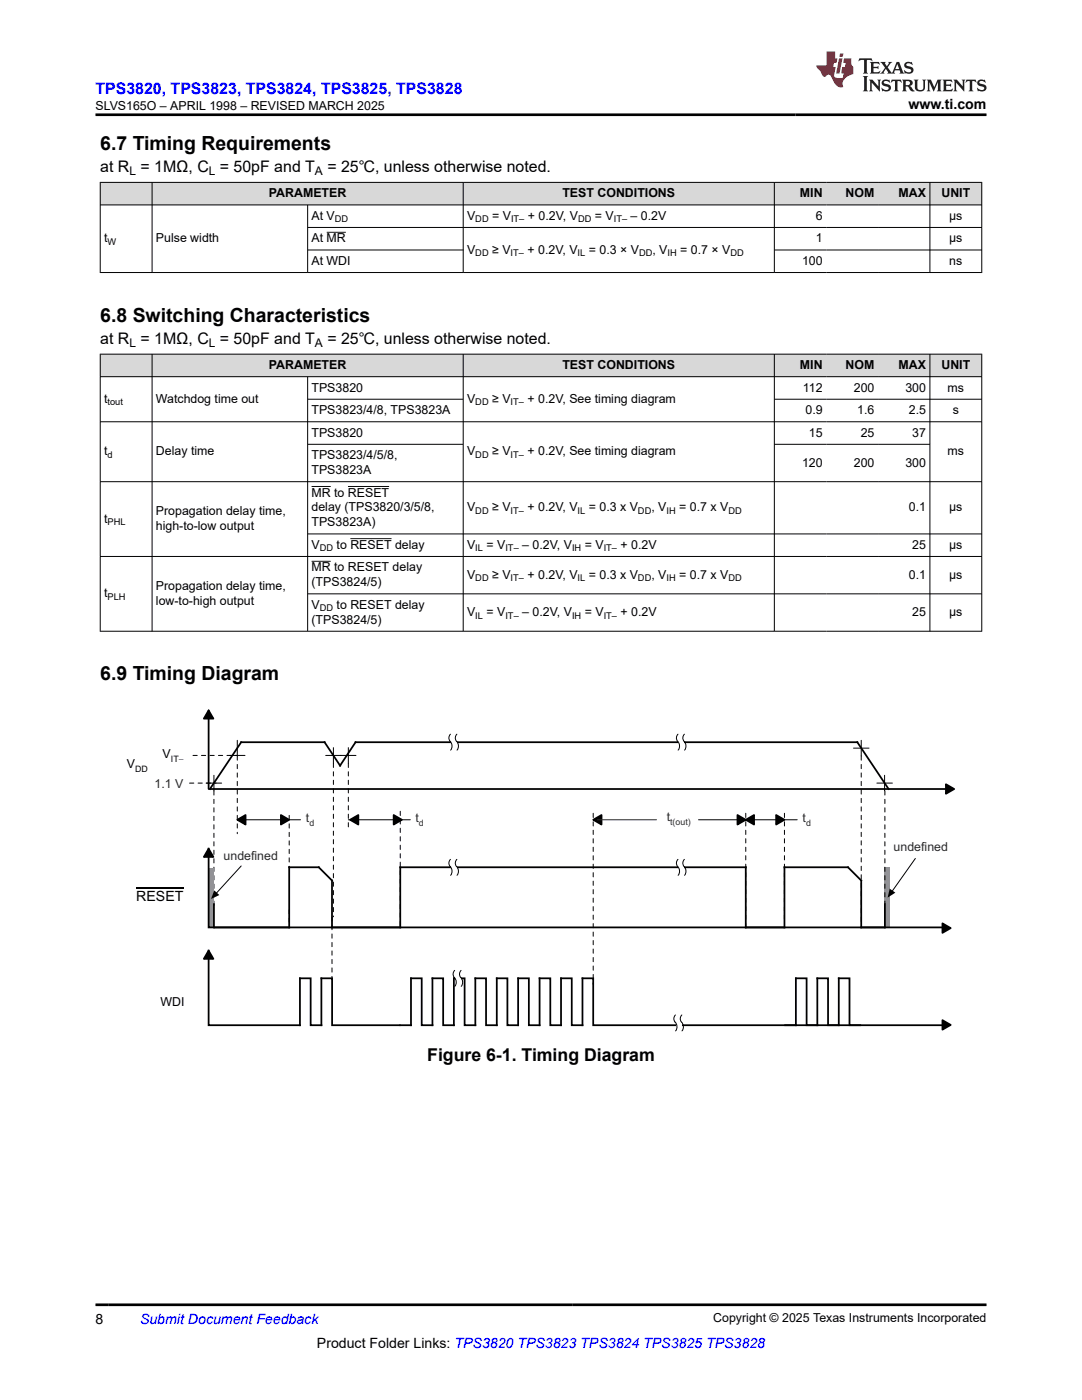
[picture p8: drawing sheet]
<svg xmlns="http://www.w3.org/2000/svg" width="216mm" height="279mm" viewBox="0 0 216 279" stroke-linecap="round" stroke-linejoin="round" font-family="sans-serif">
<g fill="#d8d8d8">
<path d="M20 36.4h175.9v4.5h-175.9z" fill-rule="evenodd"/>
<path d="M20.1 36.5h10.2v4.3h-10.2z" fill-rule="evenodd"/>
<path d="M30.4 36.5h62v4.3h-62z" fill-rule="evenodd"/>
<path d="M92.5 36.5h61.9v4.3h-61.9z" fill-rule="evenodd"/>
<path d="M154.6 36.5h10.3v4.3h-10.3z" fill-rule="evenodd"/>
<path d="M164.9 36.5h10.3v4.3h-10.3z" fill-rule="evenodd"/>
<path d="M175.2 36.5h10.3v4.3h-10.3z" fill-rule="evenodd"/>
<path d="M185.6 36.5h10.2v4.3h-10.2z" fill-rule="evenodd"/>
</g>
<g fill="none" stroke="#000" stroke-width=".2">
<path d="M19.9 36.4h176.1M20 36.3v18.2M30.3 36.3v18.2M92.4 36.3v18.2M154.5 36.3v18.2M185.6 36.3v18.2M195.9 36.3v18.2M19.9 40.9h176.1M19.9 54.4h176.1M61.4 40.9v13.6M61.4 45.4h134.6M61.4 49.9h31.1"/>
<path d="M65.2 46.3h3.8M154.5 49.9h41.5"/>
</g>
<g fill="#d8d8d8">
<path d="M20 70.7h175.9v4.5h-175.9z" fill-rule="evenodd"/>
<path d="M20.1 70.7h10.2v4.4h-10.2z" fill-rule="evenodd"/>
<path d="M30.4 70.7h62v4.4h-62z" fill-rule="evenodd"/>
<path d="M92.5 70.7h61.9v4.4h-61.9z" fill-rule="evenodd"/>
<path d="M154.6 70.7h10.3v4.4h-10.3z" fill-rule="evenodd"/>
<path d="M164.9 70.7h10.3v4.4h-10.3z" fill-rule="evenodd"/>
<path d="M175.2 70.7h10.3v4.4h-10.3z" fill-rule="evenodd"/>
<path d="M185.6 70.7h10.2v4.4h-10.2z" fill-rule="evenodd"/>
</g>
<g fill="none" stroke="#000" stroke-width=".2">
<path d="M19.9 70.7h176.1M19.9 75.2h176.1M20 70.6v55.4M30.3 70.6v55.4M61.4 75.2v50.8M61.4 79.7h31.1M92.4 70.6v55.4M154.5 70.6v55.4M154.5 79.7h41.5M185.6 70.6v55.4M195.9 70.6v55.4M19.9 84.2h176.1"/>
<path d="M19.9 96.1h176.1M61.4 88.7h31.1M62.2 97.1h3.8M69.4 97.1h8.3M154.5 88.7h31.1M61.4 106.6h134.6M61.4 118.5h134.6M62.2 112h3.8M69.9 107.5h8.2M196 111.1h-176.1M19.9 126h176.1"/>
</g>
<path d="M42.7 157.8v23.2" fill="none" stroke="#000" stroke-width=".2" stroke-dasharray=".8 .8"/>
<g fill="#919191">
<path d="M41.6 173.2h1.1v11.9h-1.1z"/>
<path d="M176.6 173.1h1v11.9h-1z"/>
</g>
<path d="M41.6 141.8v15.7M177.3 157.5l-6.2-9.4h-100.2l-3.1 4.7-3-4.7h-16.7l-6.2 9.4h147.2M41.6 169.4v15.7h16.1v-12h5.9l2.6 2.6v9.4M41.6 189.7v14.9h18.2v-9.4h2.2v9.4h2.1v-9.4h2.2v9.4h13.4M42.7 180.4v4.7h145.7M79.9 185.1v-12h68.9v12M116.2 195.2v9.4h-2.1v-9.4h-2.2v9.4h-2.1v-9.4h-2.1v9.4h-2.2v-9.4h-2.1v9.4h-2.2v-9.4h-2.1v9.4h-2.1v-9.4h-2.2v9.4h-2.1v-9.4h-2.1v9.4h-2.2v-9.4h-2.1v9.4h-2.2v-9.4h-2.1v9.4h-2.1M156.5 185.1v-12h12.7l2.6 2.6v9.4M176.6 180.4v4.7M156.7 204.6h2.1v-9.4h2.1v9.4h2.2v-9.4h2.1v9.4h2.2v-9.4h2.1v9.4h2.1" fill="none" stroke="#000" stroke-width=".35"/>
<g fill="none" stroke="#000" stroke-width=".2">
<path d="M41.1 156.3h3.1M42.7 154.7v3.1M45.8 150.8h3.1M47.3 147.7v3.2M65 150.8h6M66.5 149.2v3.1M69.5 149.2v3.1M170.3 149.3h3.1M171.8 147.7v3.2M175 156.3h3.1M176.5 154.7v3.1M47.3 163.6h12.7"/>
<path d="M48.1 172.8l-5.3 5.9M69.5 163.6h12.4M139.4 163.6h19.7M182.6 171.3l-4.9 7.1"/>
</g>
<g fill="none" stroke="#000" stroke-width=".2" stroke-dasharray=".8 .8">
<path d="M37.8 156.3h5.3M38.5 150.8h8.8M47.3 150.9v15.5M66.5 152.3v30.7M69.5 152.3v13.4M171.8 150.9v33.6M176.6 157.8v22.5M57.7 162.7v10.4M79.9 161.9v23M118.4 162.3v34.2M148.8 162.3v23M156.5 162.3v21.2"/>
<path d="M57.7 181.5v3.3M66.2 183v12.2"/>
</g>
<g fill="#000">
<path d="M41.6 141.8l1 1.6h-1.9zM188.7 156.5l1.7 1-1.7 .9zM41.6 169.4l1 1.6h-1.9zM42.7 177.7l1.1 .9-1.7 .8zM47.3 163.6l1.7-1v2zM56 162.6l1.7 1-1.7 1zM69.8 163.6l1.7-1v2zM78.5 162.6l1.7 1-1.7 1zM118.4 163.6l1.6-1v2zM147.1 162.6l1.7 1-1.7 1zM148.8 163.6l1.7-1v2zM154.9 162.6l1.6 1-1.6 1z"/>
<path d="M177.5 177.4l1.2 .8-1.6 .9zM41.6 189.7l1 1.7h-1.9zM188 184.3l1.7 .9-1.7 1zM188 203.6l1.7 .9-1.7 1z"/>
</g>
<g fill="none" stroke="#000" stroke-width=".34">
<path d="M41.6 141.8l1 1.6h-1.9zM188.7 156.5l1.7 1-1.7 .9zM41.6 169.4l1 1.6h-1.9zM47.3 163.6l1.7-1v2zM56 162.6l1.7 1-1.7 1zM69.8 163.6l1.7-1v2zM78.5 162.6l1.7 1-1.7 1zM118.4 163.6l1.6-1v2zM147.1 162.6l1.7 1-1.7 1zM148.8 163.6l1.7-1v2zM154.9 162.6l1.6 1-1.6 1zM41.6 189.7l1 1.7h-1.9z"/>
<path d="M188 184.3l1.7 .9-1.7 1zM188 203.6l1.7 .9-1.7 1z"/>
</g>
<path d="M27.2 177.2h9.4" fill="none" stroke="#000" stroke-width=".28"/>
<path d="M90 147.6h1.1v1.4h-1.1z" fill="#fff"/>
<path d="M89.8 148l.4 .8-.1 .5-.2 .4M89.9 146.5l-.3 .4a1.01 1.01 0 0 0 .2 1.1M91.2 146.5l-.3 .7 .1 .5a1.44 1.44 0 0 1 .2 2" fill="none" stroke="#000" stroke-width=".2"/>
<path d="M135.4 147.6h1.1v1.4h-1.1z" fill="#fff"/>
<path d="M135.3 146.5l-.3 .7 .1 .5a1.44 1.44 0 0 1 .2 2M136.5 148l.4 .8-.1 .5-.2 .4M136.6 146.5l-.3 .4a1.01 1.01 0 0 0 .2 1.1" fill="none" stroke="#000" stroke-width=".2"/>
<path d="M135.4 172.5h1.1v1.5h-1.1z" fill="#fff"/>
<path d="M135.3 171.5l-.3 .6 .1 .6a1.45 1.45 0 0 1 .2 2M136.6 171.5l-.3 .6 .1 .6a1.45 1.45 0 0 1 .2 2" fill="none" stroke="#000" stroke-width=".2"/>
<path d="M90 172.5h1.1v1.5h-1.1z" fill="#fff"/>
<path d="M89.8 172.9l.4 .9-.1 .5-.2 .4M89.9 171.5l-.3 .6 .2 .8M91.2 171.5l-.3 .6 .1 .6a1.45 1.45 0 0 1 .2 2" fill="none" stroke="#000" stroke-width=".2"/>
<path d="M90.9 194.7h1v1.5h-1z" fill="#fff"/>
<path d="M90.7 193.7l-.3 .6 .1 .6a1.45 1.45 0 0 1 .2 1.9M92 193.7l-.3 .6 .1 .6a1.45 1.45 0 0 1 .2 1.9" fill="none" stroke="#000" stroke-width=".2"/>
<path d="M119.2 163.6h11.8" fill="none" stroke="#2b292a" stroke-width=".2"/>
<path d="M116.2 195.2h2.2v9.4h70.5" fill="none" stroke="#000" stroke-width=".35"/>
<path d="M134.9 203.6h1.1v1.5h-1.1z" fill="#fff"/>
<path d="M134.8 202.6l-.3 .6 .1 .6a1.45 1.45 0 0 1 .2 1.9M136.1 202.6l-.4 .6 .1 .6a1.45 1.45 0 0 1 .3 1.9" fill="none" stroke="#000" stroke-width=".2"/>
<path d="M171.5 11.6l-.2 .6 .5-.2h.6v.1v2.2l-.2 .4h1l-.2-.4v-2.2v-.1h.5l.6 .2-.2-.6zM173.6 12.4l.2 .3v1.6l-.2 .4h1.9l.1-.6a1.08 1.08 0 0 1-1.3 .2v-.7h.6l.4 .2v-.7l-.4 .2h-.6v-.5l.2-.2a1 1 0 0 1 1 .3l-.1-.5zM175.7 12.4l.9 1.1-1 1.2h.9l-.2-.2 .5-.8 .4 .8-.2 .2h1.6l-.2-.2 .2-.5h.9l.1 .5-.1 .2h.9l-.2-.4-.8-1.9h-.5l-.9 2.1-.9-1.1 .9-1h-.8l.2 .2-.4 .6-.4-.6 .2-.2zM179 12.8l.4 1h-.7zM180.7 12.5a.65 .65 0 0 0-.2 .7 .65 .65 0 0 0 .6 .5l.6 .1 .1 .3a.79 .79 0 0 1-.7 .4 .79 .79 0 0 1-.7-.5l.1 .7 .2-.1a.93 .93 0 0 0 1.1 0 .93 .93 0 0 0 .4-.9 1.46 1.46 0 0 0-1.2-.6l-.1-.3a1.09 1.09 0 0 1 1.2 .2l-.2-.6-.1 .1-.5-.2zM172.2 15.2l.2 .4v2.2l-.2 .4h1l-.2-.4v-2.2l.2-.4zM173.4 15.9l.2 .4v1.5l-.2 .4h.8l-.3-.4 .1-1.3 1.6 1.8v-2l.2-.4h-.7l.1 .2 .1 1.1-1.2-1.3zM176.2 16a.65 .65 0 0 0-.2 .8 .65 .65 0 0 0 .6 .4l.6 .2 .1 .2a.79 .79 0 0 1-.7 .4 .79 .79 0 0 1-.7-.5l.1 .7 .2-.1a.93 .93 0 0 0 1.1 .1 .93 .93 0 0 0 .4-1 1.46 1.46 0 0 0-1.2-.5l-.1-.4a1.09 1.09 0 0 1 1.2 .2l-.1-.6-.2 .1-.5-.1zM177.9 15.9l-.1 .6a.63 .63 0 0 1 .8-.3v1.6l-.3 .4h1l-.2-.4v-1.6a.66 .66 0 0 1 .8 .3l-.1-.6zM180 15.9l.2 .4v1.5l-.2 .4h1l-.2-.2-.1-.7h.5l.1 .2a.79 .79 0 0 0 1.2 .6l-1-.9a.61 .61 0 0 0 .6-.6 .61 .61 0 0 0-.5-.7zM180.8 16.2h.1a.47 .47 0 0 1 .5 .1 .47 .47 0 0 1 .1 .5l-.1 .1-.7 .1zM182.3 15.9l.2 .2a2.27 2.27 0 0 0 .4 2 1.04 1.04 0 0 0 1.7-.7v-1.3l.2-.2h-.8l.2 .4v1.1a.6 .6 0 0 1-.6 .6 .6 .6 0 0 1-.6-.6v-1.1l.3-.4zM184.9 15.9l.2 .4v1.5l-.2 .4h.8l-.3-.4v-1.4l.9 1.9 .9-1.9v1.4l-.3 .4h1l-.2-.4v-1.5l.2-.4h-.8l-.7 1.5-.6-1.5zM188.1 15.9l.2 .4v1.5l-.2 .4h1.9l.1-.6a1.09 1.09 0 0 1-1.3 .2v-.7h.6l.4 .2v-.6l-.4 .2h-.6v-.6l.2-.1a1.01 1.01 0 0 1 1 .3l-.1-.6zM190.2 15.9l.3 .4v1.5l-.3 .4h.8l-.2-.4v-1.3l1.6 1.8v-2l.2-.4h-.7l.2 .2v1.1l-1.2-1.3zM192.8 15.9l-.1 .6a.63 .63 0 0 1 .8-.3v1.6l-.3 .4h1l-.2-.4v-1.6a.66 .66 0 0 1 .8 .3l-.1-.6zM195.2 16a.65 .65 0 0 0-.2 .8 .65 .65 0 0 0 .6 .4l.6 .2 .2 .2a.79 .79 0 0 1-.7 .4 .79 .79 0 0 1-.7-.5l.1 .7 .2-.1a.93 .93 0 0 0 1 .1 .93 .93 0 0 0 .5-1 1.46 1.46 0 0 0-1.3-.5v-.4a1.09 1.09 0 0 1 1.2 .2l-.2-.6-.2 .1-.5-.1z" fill="#231f20"/>
<path d="M164.9 10.3v2.7h-2l.1 .4 .8 1a.95 .95 0 0 0 1 .9 .59 .59 0 0 1 .5-.4 .59 .59 0 0 1 .5 .3l.4 .8a1.59 1.59 0 0 0 2.1 1.4 1.61 1.61 0 0 1 1-2.3l1-.3-.1-1.5a1.59 1.59 0 0 1-.3-1.7h-1.5l-.2 .9h.6l-.2 .9h-.5l-.2 .9v.3l.4 .1-.1 .9h-.7a.73 .73 0 0 1-1-.7l.3-1.5h-.5l.1-.9h.5l.2-.9h-.5v-1.3zM167.4 11.6l-.6 3.1h.7l.6-3.1zM167.6 10.7l-.1 .6h.7l.1-.6z" fill="#ed1c24"/>
<path d="M19 22.9h177.8M19 260.4h177.8" fill="none" stroke="#000" stroke-width=".53"/>
<g font-size="3.9">
<text x="20" y="29.9">6.7 Timing Requirements</text>
<text x="20" y="64.2">6.8 Switching Characteristics</text>
<text x="20" y="135.8">6.9 Timing Diagram</text>
</g>
<text font-size="3.5" x="85.2" y="211.8">Figure 6-1. Timing Diagram</text>
<text font-size="3.2" fill="#00f" x="19" y="18.7">TPS3820, TPS3823, TPS3824, TPS3825, TPS3828</text>
<g font-size="3.2">
<text x="20" y="34.3">at R = 1MΩ, C = 50pF and T</text>
<text x="65.3" y="34.3">= 25℃, unless otherwise noted.</text>
<text x="20" y="68.6">at R = 1MΩ, C = 50pF and T</text>
<text x="65.3" y="68.6">= 25℃, unless otherwise noted.</text>
</g>
<g font-size="2.8">
<text x="181.3" y="21.8">www.ti.com</text>
<text x="27.2" y="179.8">RESET</text>
<text x="19" y="264.2">8</text>
<text x="63.2" y="269">Product Folder Links: TPS3820 TPS3823 TPS3824 TPS3825 TPS3828</text>
</g>
<text font-size="2.8" fill="#00f" x="27.9" y="264.2">Submit Document Feedback</text>
<g font-size="2.5">
<text x="19" y="21.9">SLVS165O – APRIL 1998 – REVISED MARCH 2025</text>
<text x="53.7" y="39.4">PARAMETER</text>
<text x="112.2" y="39.4">TEST CONDITIONS</text>
<text x="159.6" y="39.4">MIN</text>
<text x="168.7" y="39.4">NOM</text>
<text x="179.3" y="39.4">MAX</text>
<text x="187.8" y="39.4">UNIT</text>
<text x="62.2" y="43.9">At V</text>
<text x="93.2" y="43.9">V</text>
<text x="98.2" y="43.9">= V</text>
<text x="105.3" y="43.9">+ 0.2V, V</text>
<text x="118.7" y="43.9">= V</text>
<text x="125.8" y="43.9">– 0.2V</text>
<text x="162.8" y="43.9">6</text>
<text x="189.4" y="43.9">µs</text>
<text x="20.8" y="48.4">t</text>
<text x="31.1" y="48.4">Pulse width</text>
<text x="62.2" y="48.4">At MR</text>
<text x="62.2" y="52.9">At WDI</text>
<text x="93.2" y="50.6">V</text>
<text x="98.2" y="50.6">≥ V</text>
<text x="105.3" y="50.6">+ 0.2V, V</text>
<text x="117.5" y="50.6">= 0.3 × V</text>
<text x="130.2" y="50.6">, V</text>
<text x="135.7" y="50.6">= 0.7 × V</text>
<text x="160" y="52.9">100</text>
<text x="162.8" y="48.4">1</text>
<text x="189.4" y="48.4">µs</text>
<text x="189.4" y="52.9">ns</text>
<text x="53.7" y="73.6">PARAMETER</text>
<text x="112.2" y="73.6">TEST CONDITIONS</text>
<text x="159.6" y="73.6">MIN</text>
<text x="168.7" y="73.6">NOM</text>
<text x="179.3" y="73.6">MAX</text>
<text x="187.8" y="73.6">UNIT</text>
<text x="20.8" y="80.4">t</text>
<text x="31.1" y="80.4">Watchdog time out</text>
<text x="62.2" y="78.1">TPS3820</text>
<text x="62.2" y="82.6">TPS3823/4/8, TPS3823A</text>
<text x="93.2" y="80.4">V</text>
<text x="98.2" y="80.4">≥ V</text>
<text x="105.3" y="80.4">+ 0.2V, See timing diagram</text>
<text x="160.2" y="78.1">112</text>
<text x="160.7" y="82.6">0.9</text>
<text x="170.4" y="78.1">200</text>
<text x="171.1" y="82.6">1.6</text>
<text x="180.7" y="78.1">300</text>
<text x="181.4" y="82.6">2.5</text>
<text x="189.1" y="78.1">ms</text>
<text x="190.1" y="82.6">s</text>
<text x="62.2" y="87.1">TPS3820</text>
<text x="161.4" y="87.1">15</text>
<text x="171.8" y="87.1">25</text>
<text x="182" y="87.1">37</text>
<text x="20.8" y="90.9">t</text>
<text x="31.1" y="90.9">Delay time</text>
<text x="62.2" y="91.6">TPS3823/4/5/8,</text>
<text x="62.2" y="94.6">TPS3823A</text>
<text x="93.2" y="90.9">V</text>
<text x="98.2" y="90.9">≥ V</text>
<text x="105.3" y="90.9">+ 0.2V, See timing diagram</text>
<text x="160" y="93.1">120</text>
<text x="170.4" y="93.1">200</text>
<text x="180.7" y="93.1">300</text>
<text x="189.1" y="90.9">ms</text>
<text x="62.2" y="99.1">MR to RESET</text>
<text x="20.8" y="104.3">t</text>
<text x="31.1" y="102.8">Propagation delay time,</text>
<text x="31.1" y="105.8">high-to-low output</text>
<text x="62.2" y="102.1">delay (TPS3820/3/5/8,</text>
<text x="62.2" y="105">TPS3823A)</text>
<text x="93.2" y="102.1">V</text>
<text x="98.2" y="102.1">≥ V</text>
<text x="105.3" y="102.1">+ 0.2V, V</text>
<text x="117.5" y="102.1">= 0.3 x V</text>
<text x="130" y="102.1">, V</text>
<text x="135.5" y="102.1">= 0.7 x V</text>
<text x="181.4" y="102.1">0.1</text>
<text x="189.4" y="102.1">µs</text>
<text x="62.2" y="109.5">V</text>
<text x="67.2" y="109.5">to RESET delay</text>
<text x="93.2" y="109.5">V</text>
<text x="97.1" y="109.5">= V</text>
<text x="104.2" y="109.5">– 0.2V, V</text>
<text x="116.7" y="109.5">= V</text>
<text x="123.8" y="109.5">+ 0.2V</text>
<text x="182" y="109.5">25</text>
<text x="189.4" y="109.5">µs</text>
<text x="20.8" y="119.2">t</text>
<text x="31.1" y="117.7">Propagation delay time,</text>
<text x="62.2" y="114">MR to RESET delay</text>
<text x="62.2" y="117">(TPS3824/5)</text>
<text x="93.2" y="115.5">V</text>
<text x="98.2" y="115.5">≥ V</text>
<text x="105.3" y="115.5">+ 0.2V, V</text>
<text x="117.5" y="115.5">= 0.3 x V</text>
<text x="130" y="115.5">, V</text>
<text x="135.5" y="115.5">= 0.7 x V</text>
<text x="181.4" y="115.5">0.1</text>
<text x="189.4" y="115.5">µs</text>
<text x="31.1" y="120.7">low-to-high output</text>
<text x="62.2" y="121.5">V</text>
<text x="62.2" y="124.4">(TPS3824/5)</text>
<text x="67.2" y="121.5">to RESET delay</text>
<text x="93.2" y="123">V</text>
<text x="97.1" y="123">= V</text>
<text x="104.2" y="123">– 0.2V, V</text>
<text x="116.7" y="123">= V</text>
<text x="123.8" y="123">+ 0.2V</text>
<text x="182" y="123">25</text>
<text x="189.4" y="123">µs</text>
<text x="25.3" y="153.3">V</text>
<text x="32.5" y="151.3">V</text>
<text x="32" y="200.8">WDI</text>
<text x="142.3" y="263.9">Copyright © 2025 Texas Instruments Incorporated</text>
</g>
<g font-size="2.5" fill="#2b292a">
<text x="30.9" y="157.2">1.1 V</text>
<text x="61" y="164.1">t</text>
<text x="82.9" y="164.1">t</text>
<text x="133" y="163.9">t</text>
<text x="160.2" y="164.1">t</text>
<text x="44.6" y="171.6">undefined</text>
<text x="178.3" y="169.8">undefined</text>
</g>
<g font-size="2.4">
<text x="25.8" y="34.9">L</text>
<text x="41.7" y="34.9">L</text>
<text x="62.9" y="34.9">A</text>
<text x="25.8" y="69.2">L</text>
<text x="41.7" y="69.2">L</text>
<text x="62.9" y="69.2">A</text>
</g>
<g font-size="1.9">
<text x="66.8" y="44.4">DD</text>
<text x="94.8" y="44.4">DD</text>
<text x="102" y="44.4">IT–</text>
<text x="115.3" y="44.4">DD</text>
<text x="122.5" y="44.4">IT–</text>
<text x="21.5" y="48.8">W</text>
<text x="94.8" y="51.1">DD</text>
<text x="101.9" y="51.1">IT–</text>
<text x="115.3" y="51.1">IL</text>
<text x="127.5" y="51.1">DD</text>
<text x="133.2" y="51.1">IH</text>
<text x="145.8" y="51.1">DD</text>
<text x="21.5" y="80.9">tout</text>
<text x="94.8" y="80.9">DD</text>
<text x="101.9" y="80.9">IT–</text>
<text x="21.5" y="91.4">d</text>
<text x="94.8" y="91.4">DD</text>
<text x="101.9" y="91.4">IT–</text>
<text x="21.5" y="104.8">PHL</text>
<text x="94.8" y="102.5">DD</text>
<text x="101.9" y="102.5">IT–</text>
<text x="115.3" y="102.5">IL</text>
<text x="127.3" y="102.5">DD</text>
<text x="133" y="102.5">IH</text>
<text x="145.3" y="102.5">DD</text>
<text x="63.8" y="110">DD</text>
<text x="94.8" y="110">IL</text>
<text x="100.8" y="110">IT–</text>
<text x="114.1" y="110">IH</text>
<text x="120.5" y="110">IT–</text>
<text x="21.5" y="119.7">PLH</text>
<text x="94.8" y="116">DD</text>
<text x="101.9" y="116">IT–</text>
<text x="115.3" y="116">IL</text>
<text x="127.3" y="116">DD</text>
<text x="133" y="116">IH</text>
<text x="145.3" y="116">DD</text>
<text x="63.8" y="122">DD</text>
<text x="94.8" y="123.5">IL</text>
<text x="100.8" y="123.5">IT–</text>
<text x="114.1" y="123.5">IH</text>
<text x="120.5" y="123.5">IT–</text>
</g>
<g font-size="1.8">
<text x="26.9" y="154">DD</text>
<text x="34.1" y="152">IT-</text>
</g>
<g font-size="1.8" fill="#2b292a">
<text x="61.7" y="164.8">d</text>
<text x="83.6" y="164.8">d</text>
<text x="133.7" y="164.6">t(out)</text>
<text x="160.8" y="164.8">d</text>
</g>
</svg>
